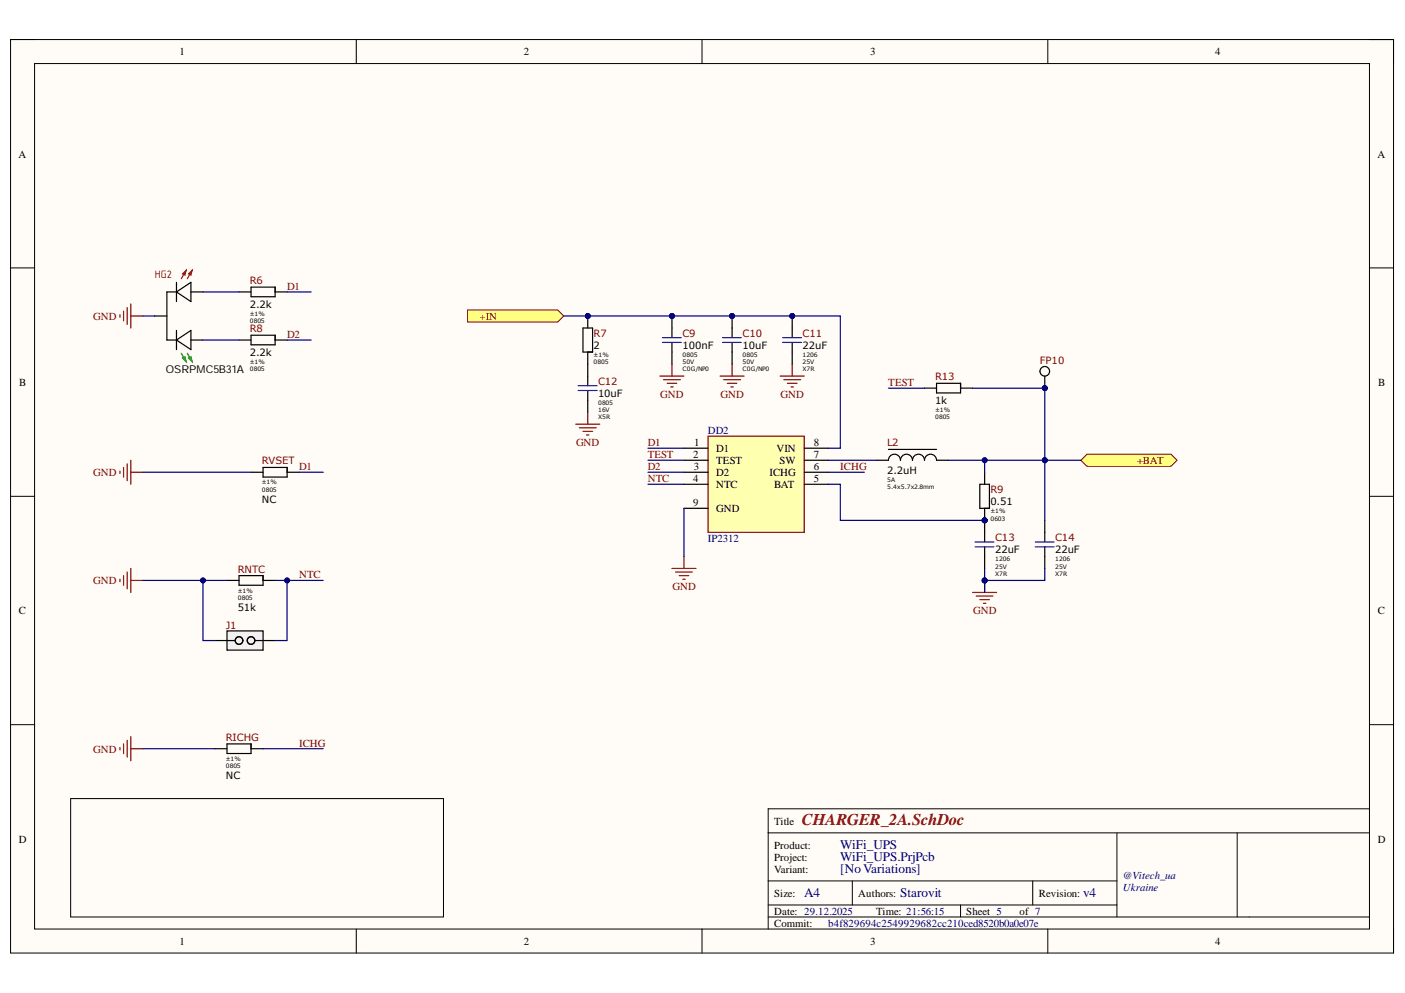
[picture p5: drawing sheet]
<svg xmlns="http://www.w3.org/2000/svg" width="297mm" height="210mm" viewBox="0 0 297 210" stroke-linecap="round" stroke-linejoin="round" font-family="sans-serif">
<path d="M2.2 8.4h292.4v193.1h-292.4z" fill-rule="evenodd" fill="#fffcf8"/>
<path d="M2.2 8.4h292.4v193.1h-292.4z" fill="none" stroke="#000" stroke-width=".21"/>
<path d="M7.3 13.4h282.2v183h-282.2z" fill-rule="evenodd" fill="#fffcf8"/>
<g fill="none" stroke="#000" stroke-width=".21">
<path d="M2.2 8.4h5.1M7.3 13.4h282.2v183h-282.2zM75.3 8.4v5M148.4 8.4v5M221.5 8.4v5M289.5 8.4h5.1v5M2.2 56.6h5.1M289.5 56.6h5.1M2.2 104.9h5.1M289.5 104.9h5.1M2.2 153.2h5.1M289.5 153.2h5.1"/>
<path d="M162.4 176.1h127.1M236.1 176.1v17.7M261.6 176.1v17.7M289.5 171h-127.1v25.4M75.3 196.4v5.1M148.4 196.4v5.1M162.4 186.2h73.7M162.4 193.8h127.1M162.4 191.3h73.7M180.2 186.2v5.1M203.1 191.3v2.5M218.3 186.2v5.1"/>
<path d="M221.5 196.4v5.1M294.6 196.4v5.1"/>
</g>
<path d="M229.8 96h17.8l1.3 1.3-1.3 1.3h-17.8l-1.3-1.3z" fill-rule="evenodd" fill="#ffff80"/>
<path d="M229.8 96h17.8l1.3 1.3-1.3 1.3h-17.8l-1.3-1.3z" fill="none" stroke="#800000" stroke-width=".21"/>
<path d="M98.8 65.5h19.1l1.3 1.3-1.3 1.3h-19.1z" fill-rule="evenodd" fill="#ffff80"/>
<path d="M98.8 65.5h19.1l1.3 1.3-1.3 1.3h-19.1z" fill="none" stroke="#800000" stroke-width=".21"/>
<path d="M149.7 92.2h20.3v20.3h-20.3z" fill-rule="evenodd" fill="#ffffb0"/>
<g fill="none" stroke="#800000" stroke-width=".25">
<path d="M25.4 66.5v.6M26.1 65.8v2M26.9 65v3.6M27.7 64.3v5M27.7 66.8h2.5M139.5 79.5h5.1M142.1 77v2.5M152.2 79.5h5.1M154.8 77v2.5M25.4 99.6v.5M26.1 98.8v2M26.9 98v3.6"/>
<path d="M27.7 97.3v5.1M27.7 99.8h2.5M140.3 80.3h3.5M141 81h2.1M141.8 81.8h.5M149.7 92.2h20.3v20.3h-20.3zM153 80.3h3.6M153.8 81h2M154.5 81.8h.5M144.6 117.6v2.6M25.4 122.4v.6M26.1 121.7v2"/>
<path d="M26.9 120.9v3.6M27.7 120.2v5M27.7 122.7h2.5M142.1 120.2h5M142.8 120.9h3.6M143.6 121.7h2M144.4 122.4h.5M205.6 125.2h5.1M206.4 126h3.5M207.2 126.8h2M207.9 127.5h.5M208.2 122.7v2.5"/>
</g>
<g fill="none" stroke="#000" stroke-width=".25">
<path d="M53.1 99.8h2.5M55.6 98.8h5.1v2h-5.1zM60.7 99.8h2.5M144.6 94.7h5.1M144.6 97.3h5.1M144.6 99.8h5.1M170 94.7h5.1M170 97.3h5.1M170 99.8h5.1M144.6 102.4h5.1M144.6 107.4h5.1M170 102.4h5.1"/>
<path d="M48 122.7h2.5M50.5 121.7h5.1v2h-5.1zM55.6 122.7h2.6"/>
</g>
<circle cx="208.2" cy="122.7" r=".51" fill="#000080"/>
<circle cx="208.2" cy="122.7" r=".51" fill="none" stroke="#000080" stroke-width=".21"/>
<path d="M45.4 158.3h2.6M48 157.3h5.1v2h-5.1zM53.1 158.3h2.5" fill="none" stroke="#000" stroke-width=".25"/>
<path d="M25.4 158v.5M26.1 157.3v2M26.9 156.5v3.5M27.7 155.7v5.1M27.7 158.3h2.5" fill="none" stroke="#800000" stroke-width=".25"/>
<path d="M48 133.4h7.6v4h-7.6z" fill-rule="evenodd" fill="#f0f0f0"/>
<g fill="none" stroke="#000" stroke-width=".25">
<path d="M45.4 135.4h4.4M48 133.4h7.6v4h-7.6zM53.8 135.4h4.4"/>
<circle cx="50.5" cy="135.4" r=".8"/>
<circle cx="53.1" cy="135.4" r=".8"/>
</g>
<path d="M48 135.4h1.8M56.4 135.4h1.8" fill="none" stroke="#000" stroke-width=".21"/>
<path d="M164.9 79.5h5.1M167.5 77v2.5M121.7 89.7h5.1M122.5 90.4h3.5M123.2 91.2h2.1M124 91.9h.5M124.3 87.1v2.6M165.7 80.3h3.6M166.5 81h2M167.2 81.8h.5" fill="none" stroke="#800000" stroke-width=".25"/>
<circle cx="220.9" cy="82" r=".51" fill="#000080"/>
<circle cx="220.9" cy="82" r=".51" fill="none" stroke="#000080" stroke-width=".21"/>
<g fill="none" stroke="#000" stroke-width=".25">
<path d="M220.9 79.5v2.5"/>
<circle cx="220.9" cy="78.5" r="1.02"/>
</g>
<circle cx="220.9" cy="82" r=".51" fill="#000080"/>
<circle cx="220.9" cy="82" r=".51" fill="none" stroke="#000080" stroke-width=".21"/>
<path d="M124.3 77v4.5M124.3 82.5v4.6" fill="none" stroke="#000" stroke-width=".25"/>
<path d="M122.2 82.5h4M122.2 81.5h4" fill="none" stroke="#150cd4" stroke-width=".25"/>
<path d="M14.9 168.8h78.9v25h-78.9z" fill="none" stroke="#000" stroke-width=".21"/>
<circle cx="124.3" cy="66.8" r=".51" fill="#000080"/>
<circle cx="124.3" cy="66.8" r=".51" fill="none" stroke="#000080" stroke-width=".21"/>
<path d="M124.3 66.8v2.5M124.3 74.4v2.6" fill="none" stroke="#000" stroke-width=".25"/>
<circle cx="124.3" cy="66.8" r=".51" fill="#000080"/>
<circle cx="124.3" cy="66.8" r=".51" fill="none" stroke="#000080" stroke-width=".21"/>
<path d="M123.2 69.3h2.1v5.1h-2.1z" fill="none" stroke="#000" stroke-width=".25"/>
<circle cx="208.2" cy="110" r=".51" fill="#000080"/>
<circle cx="208.2" cy="110" r=".51" fill="none" stroke="#000080" stroke-width=".21"/>
<path d="M208.2 107.5v2.5" fill="none" stroke="#000" stroke-width=".25"/>
<circle cx="208.2" cy="110" r=".51" fill="#000080"/>
<circle cx="208.2" cy="110" r=".51" fill="none" stroke="#000080" stroke-width=".21"/>
<path d="M37.3 59.7v4M32.7 66.8h2.6M37.3 61.7l3.1-2v4zM37.3 71.9l3.1-2.1v4.1zM37.3 69.8v4.1M40.4 61.7h2.5M40.4 71.9h2.5M208.2 99.8v2.6M207.2 102.4h2v5.1h-2z" fill="none" stroke="#000" stroke-width=".25"/>
<path d="M40.6 57.1l-1 1.8" fill="none" stroke="#f00" stroke-width=".25"/>
<path d="M39.9 57.9l.7-.8-.2 1.1z" fill="#f00"/>
<path d="M39.3 57.1l-1 1.8M39.9 57.9l.7-.8-.2 1.1z" fill="none" stroke="#f00" stroke-width=".25"/>
<path d="M38.6 57.9l.7-.8-.2 1.1z" fill="#f00"/>
<path d="M38.6 57.9l.7-.8-.2 1.1z" fill="none" stroke="#f00" stroke-width=".25"/>
<path d="M38.3 74.7l1 1.7M39.6 74.7l1 1.7" fill="none" stroke="#090" stroke-width=".25"/>
<path d="M39.9 75.7l.5-.3 .2 1z" fill="#090"/>
<path d="M39.9 75.7l.5-.3 .2 1z" fill="none" stroke="#090" stroke-width=".25"/>
<path d="M38.6 75.7l.5-.3 .2 1z" fill="#090"/>
<path d="M38.6 75.7l.5-.3 .2 1z" fill="none" stroke="#090" stroke-width=".25"/>
<g fill="none" stroke="#000" stroke-width=".25">
<path d="M37.3 61.7h-2v10.2h2M50.5 71.9h2.6M50.5 61.7h2.6M53.1 60.7h5.1v2h-5.1zM53.1 70.9h5.1v2h-5.1zM58.2 71.9h2.5M58.2 61.7h2.5M185.3 97.3h2.5a1.27 1.27 0 0 1 1.3-1.3 1.27 1.27 0 0 1 1.3 1.3 1.27 1.27 0 0 1 1.2-1.3 1.27 1.27 0 0 1 1.3 1.3 1.27 1.27 0 0 1 1.3-1.3 1.27 1.27 0 0 1 1.3 1.3 1.27 1.27 0 0 1 1.2-1.3 1.27 1.27 0 0 1 1.3 1.3h2.5M187.8 95h10.2M195.5 82h2.5M198 81h5.1v2.1h-5.1zM203.1 82h2.5"/>
<path d="M220.9 110v4.6M220.9 115.6v4.6"/>
</g>
<path d="M218.9 115.6h4M218.9 114.6h4" fill="none" stroke="#150cd4" stroke-width=".25"/>
<path d="M30.2 66.8h2.5M42.9 61.7h7.6M42.9 71.9h7.6M60.7 61.7h5.1M60.7 71.9h5.1M30.2 99.8h22.9M63.2 99.8h5.1M137 94.7h7.6M137 99.8h7.6M144.6 107.4v10.2M30.2 122.7h17.8" fill="none" stroke="#000080" stroke-width=".25"/>
<circle cx="42.9" cy="122.7" r=".51" fill="#000080"/>
<circle cx="42.9" cy="122.7" r=".51" fill="none" stroke="#000080" stroke-width=".21"/>
<path d="M119.2 66.8h58.5v27.9h-2.6M137 102.4h7.6" fill="none" stroke="#000080" stroke-width=".25"/>
<circle cx="124.3" cy="66.8" r=".51" fill="#000080"/>
<circle cx="124.3" cy="66.8" r=".51" fill="none" stroke="#000080" stroke-width=".21"/>
<circle cx="142.1" cy="66.8" r=".51" fill="#000080"/>
<circle cx="142.1" cy="66.8" r=".51" fill="none" stroke="#000080" stroke-width=".21"/>
<circle cx="154.8" cy="66.8" r=".51" fill="#000080"/>
<circle cx="154.8" cy="66.8" r=".51" fill="none" stroke="#000080" stroke-width=".21"/>
<circle cx="167.5" cy="66.8" r=".51" fill="#000080"/>
<circle cx="167.5" cy="66.8" r=".51" fill="none" stroke="#000080" stroke-width=".21"/>
<path d="M175.1 97.3h10.2M175.1 99.8h7.6M208.2 97.3v2.5" fill="none" stroke="#000080" stroke-width=".25"/>
<circle cx="208.2" cy="97.3" r=".51" fill="#000080"/>
<circle cx="208.2" cy="97.3" r=".51" fill="none" stroke="#000080" stroke-width=".21"/>
<path d="M175.1 102.4h2.6v7.6h30.5" fill="none" stroke="#000080" stroke-width=".25"/>
<circle cx="208.2" cy="110" r=".51" fill="#000080"/>
<circle cx="208.2" cy="110" r=".51" fill="none" stroke="#000080" stroke-width=".21"/>
<path d="M208.2 122.7v2.5" fill="none" stroke="#000080" stroke-width=".25"/>
<circle cx="208.2" cy="122.7" r=".51" fill="#000080"/>
<circle cx="208.2" cy="122.7" r=".51" fill="none" stroke="#000080" stroke-width=".21"/>
<path d="M208.2 120.2v2.5" fill="none" stroke="#000080" stroke-width=".25"/>
<circle cx="208.2" cy="122.7" r=".51" fill="#000080"/>
<circle cx="208.2" cy="122.7" r=".51" fill="none" stroke="#000080" stroke-width=".21"/>
<path d="M58.2 122.7h10.1M30.2 158.3h15.2" fill="none" stroke="#000080" stroke-width=".25"/>
<circle cx="60.7" cy="122.7" r=".51" fill="#000080"/>
<circle cx="60.7" cy="122.7" r=".51" fill="none" stroke="#000080" stroke-width=".21"/>
<path d="M42.9 122.7v12.7h2.5" fill="none" stroke="#000080" stroke-width=".25"/>
<circle cx="42.9" cy="122.7" r=".51" fill="#000080"/>
<circle cx="42.9" cy="122.7" r=".51" fill="none" stroke="#000080" stroke-width=".21"/>
<path d="M60.7 122.7v12.7h-2.5" fill="none" stroke="#000080" stroke-width=".25"/>
<circle cx="60.7" cy="122.7" r=".51" fill="#000080"/>
<circle cx="60.7" cy="122.7" r=".51" fill="none" stroke="#000080" stroke-width=".21"/>
<path d="M137 97.3h7.6M187.8 82h7.7M220.9 97.3v12.7" fill="none" stroke="#000080" stroke-width=".25"/>
<circle cx="220.9" cy="97.3" r=".51" fill="#000080"/>
<circle cx="220.9" cy="97.3" r=".51" fill="none" stroke="#000080" stroke-width=".21"/>
<path d="M200.5 97.3h28" fill="none" stroke="#000080" stroke-width=".25"/>
<circle cx="208.2" cy="97.3" r=".51" fill="#000080"/>
<circle cx="208.2" cy="97.3" r=".51" fill="none" stroke="#000080" stroke-width=".21"/>
<circle cx="220.9" cy="97.3" r=".51" fill="#000080"/>
<circle cx="220.9" cy="97.3" r=".51" fill="none" stroke="#000080" stroke-width=".21"/>
<path d="M220.9 120.2v2.5h-12.7M55.6 158.3h12.7" fill="none" stroke="#000080" stroke-width=".25"/>
<circle cx="208.2" cy="122.7" r=".51" fill="#000080"/>
<circle cx="208.2" cy="122.7" r=".51" fill="none" stroke="#000080" stroke-width=".21"/>
<path d="M205.6 82h15.3v15.3" fill="none" stroke="#000080" stroke-width=".25"/>
<circle cx="220.9" cy="82" r=".51" fill="#000080"/>
<circle cx="220.9" cy="82" r=".51" fill="none" stroke="#000080" stroke-width=".21"/>
<circle cx="220.9" cy="97.3" r=".51" fill="#000080"/>
<circle cx="220.9" cy="97.3" r=".51" fill="none" stroke="#000080" stroke-width=".21"/>
<circle cx="208.2" cy="110" r=".51" fill="#000080"/>
<circle cx="208.2" cy="110" r=".51" fill="none" stroke="#000080" stroke-width=".21"/>
<path d="M208.2 110v2.5M208.2 117.6v2.6" fill="none" stroke="#000" stroke-width=".25"/>
<circle cx="208.2" cy="110" r=".51" fill="#000080"/>
<circle cx="208.2" cy="110" r=".51" fill="none" stroke="#000080" stroke-width=".21"/>
<path d="M208.2 112.5v2.1M208.2 115.6v2" fill="none" stroke="#000" stroke-width=".25"/>
<path d="M206.1 115.6h4M206.1 114.6h4" fill="none" stroke="#150cd4" stroke-width=".25"/>
<circle cx="167.5" cy="66.8" r=".51" fill="#000080"/>
<circle cx="167.5" cy="66.8" r=".51" fill="none" stroke="#000080" stroke-width=".21"/>
<path d="M167.5 66.8v2.5M167.5 74.4v2.6" fill="none" stroke="#000" stroke-width=".25"/>
<circle cx="167.5" cy="66.8" r=".51" fill="#000080"/>
<circle cx="167.5" cy="66.8" r=".51" fill="none" stroke="#000080" stroke-width=".21"/>
<path d="M167.5 69.3v2.1M167.5 72.4v2" fill="none" stroke="#000" stroke-width=".25"/>
<path d="M165.5 72.4h4M165.5 71.4h4" fill="none" stroke="#150cd4" stroke-width=".25"/>
<circle cx="154.8" cy="66.8" r=".51" fill="#000080"/>
<circle cx="154.8" cy="66.8" r=".51" fill="none" stroke="#000080" stroke-width=".21"/>
<path d="M154.8 66.8v2.5M154.8 74.4v2.6" fill="none" stroke="#000" stroke-width=".25"/>
<circle cx="154.8" cy="66.8" r=".51" fill="#000080"/>
<circle cx="154.8" cy="66.8" r=".51" fill="none" stroke="#000080" stroke-width=".21"/>
<path d="M154.8 69.3v2.1M154.8 72.4v2" fill="none" stroke="#000" stroke-width=".25"/>
<path d="M152.7 72.4h4M152.7 71.4h4" fill="none" stroke="#150cd4" stroke-width=".25"/>
<circle cx="142.1" cy="66.8" r=".51" fill="#000080"/>
<circle cx="142.1" cy="66.8" r=".51" fill="none" stroke="#000080" stroke-width=".21"/>
<path d="M142.1 66.8v2.5M142.1 74.4v2.6" fill="none" stroke="#000" stroke-width=".25"/>
<circle cx="142.1" cy="66.8" r=".51" fill="#000080"/>
<circle cx="142.1" cy="66.8" r=".51" fill="none" stroke="#000080" stroke-width=".21"/>
<path d="M142.1 69.3v2.1M142.1 72.4v2" fill="none" stroke="#000" stroke-width=".25"/>
<path d="M140 72.4h4M140 71.4h4" fill="none" stroke="#150cd4" stroke-width=".25"/>
<text font-size="3.5" fill="#800000" x="169.5" y="174.3">CHARGER_2A.SchDoc</text>
<g font-size="2.8" fill="#000080">
<text x="177.6" y="179.6">WiFi_UPS</text>
<text x="177.6" y="182.1">WiFi_UPS.PrjPcb</text>
<text x="177.6" y="184.6">[NoVariations]</text>
<text x="170" y="189.7">A4</text>
<text x="190.3" y="189.7">Starovit</text>
<text x="229" y="189.7">v4</text>
</g>
<g font-size="2.3">
<text x="37.9" y="11.7">1</text>
<text x="110.8" y="11.7">2</text>
<text x="184" y="11.7">3</text>
<text x="256.9" y="11.7">4</text>
<text x="3.9" y="33.3">A</text>
<text x="291.2" y="33.3">A</text>
<text x="4.1" y="81.5">B</text>
<text x="35" y="78.8">OSRPMC5B31A</text>
<text x="291.4" y="81.5">B</text>
<text x="146.7" y="94.3">1</text>
<text x="151.4" y="95.6">D1</text>
<text x="164.2" y="95.6">VIN</text>
<text x="172.1" y="94.3">8</text>
<text x="146.6" y="96.8">2</text>
<text x="146.6" y="101.9">4</text>
<text x="146.7" y="99.4">3</text>
<text x="151.4" y="98.1">TEST</text>
<text x="151.4" y="100.6">D2</text>
<text x="162.7" y="100.6">ICHG</text>
<text x="164.8" y="98.1">SW</text>
<text x="172.1" y="96.8">7</text>
<text x="172.1" y="99.4">6</text>
<text x="172.1" y="101.9">5</text>
<text x="146.6" y="107">9</text>
<text x="151.4" y="103.2">NTC</text>
<text x="163.7" y="103.2">BAT</text>
<text x="151.4" y="108.3">GND</text>
<text x="4" y="129.8">C</text>
<text x="291.3" y="129.8">C</text>
<text x="4" y="178.1">D</text>
<text x="163.7" y="174.3">Title</text>
<text x="163.7" y="179.4">Product:</text>
<text x="291.3" y="178.1">D</text>
<text x="163.7" y="181.9">Project:</text>
<text x="163.7" y="184.5">Variant:</text>
<text x="163.7" y="189.5">Size:</text>
<text x="181.4" y="189.5">Authors:</text>
<text x="219.6" y="189.5">Revision:</text>
<text x="163.7" y="193.3">Date: 29.12.2025</text>
<text x="163.7" y="195.9">Commit:</text>
<text x="185.3" y="193.3">Time: 21:56:15</text>
<text x="204.3" y="193.3">Sheet 5</text>
<text x="215.6" y="193.3">of 7</text>
<text x="37.9" y="199.7">1</text>
<text x="110.8" y="199.7">2</text>
<text x="184" y="199.7">3</text>
<text x="256.9" y="199.7">4</text>
</g>
<g font-size="2.3" fill="#800000">
<text x="32.8" y="58.7">HG2</text>
<text x="60.7" y="61.2">D1</text>
<text x="19.7" y="67.6">GND</text>
<text x="60.7" y="71.4">D2</text>
<text x="101.4" y="67.6">+IN</text>
<text x="187.8" y="81.5">TEST</text>
<text x="139.6" y="84.1">GND</text>
<text x="152.3" y="84.1">GND</text>
<text x="165" y="84.1">GND</text>
<text x="121.8" y="94.3">GND</text>
<text x="136.9" y="94.3">D1</text>
<text x="19.7" y="100.6">GND</text>
<text x="63.2" y="99.4">D1</text>
<text x="136.9" y="99.4">D2</text>
<text x="136.9" y="101.9">NTC</text>
<text x="136.9" y="96.8">TEST</text>
<text x="177.6" y="99.4">ICHG</text>
<text x="240.4" y="98.1">+BAT</text>
<text x="19.7" y="123.5">GND</text>
<text x="63.2" y="122.2">NTC</text>
<text x="142.2" y="124.7">GND</text>
<text x="205.7" y="129.8">GND</text>
<text x="19.7" y="159.1">GND</text>
<text x="63.2" y="157.8">ICHG</text>
</g>
<g font-size="2.3" fill="#000080">
<text x="149.6" y="91.8">DD2</text>
<text x="149.6" y="114.6">IP2312</text>
<text x="237.4" y="185.7">@Vitech_ua</text>
<text x="237.4" y="188.3">Ukraine</text>
<text x="175.1" y="195.9">b4f829694c2549929682cc210ced8520b0a0e07e</text>
</g>
<g font-size="2.1">
<text x="52.8" y="65.1">2.2k</text>
<text x="52.8" y="75.3">2.2k</text>
<text x="125.5" y="73.7">2</text>
<text x="144.3" y="73.7">100nF</text>
<text x="157" y="73.7">10uF</text>
<text x="169.7" y="73.7">22uF</text>
<text x="126.4" y="83.9">10uF</text>
<text x="197.7" y="85.4">1k</text>
<text x="187.5" y="100.1">2.2uH</text>
<text x="55.3" y="106.2">NC</text>
<text x="209.4" y="106.7">0.51</text>
<text x="210.4" y="117">22uF</text>
<text x="223.1" y="117">22uF</text>
<text x="50.3" y="129.1">51k</text>
<text x="47.7" y="164.7">NC</text>
</g>
<g font-size="2.1" fill="#800000">
<text x="52.8" y="60">R6</text>
<text x="52.8" y="70.2">R8</text>
<text x="125.5" y="71.2">R7</text>
<text x="144.3" y="71.2">C9</text>
<text x="157" y="71.2">C10</text>
<text x="169.7" y="71.2">C11</text>
<text x="219.9" y="77">FP10</text>
<text x="126.4" y="81.4">C12</text>
<text x="197.7" y="80.3">R13</text>
<text x="187.5" y="94.3">L2</text>
<text x="55.3" y="98.1">RVSET</text>
<text x="209.4" y="104.2">R9</text>
<text x="210.4" y="114.4">C13</text>
<text x="223.1" y="114.4">C14</text>
<text x="50.3" y="121">RNTC</text>
<text x="47.7" y="133">J1</text>
<text x="47.7" y="156.5">RICHG</text>
</g>
<g font-size="1.3">
<text x="52.8" y="66.8">±1%</text>
<text x="52.8" y="68.3">0805</text>
<text x="52.8" y="77">±1%</text>
<text x="125.5" y="75.4">±1%</text>
<text x="125.5" y="77">0805</text>
<text x="144.3" y="75.4">0805</text>
<text x="144.3" y="77">50V</text>
<text x="157" y="75.4">0805</text>
<text x="157" y="77">50V</text>
<text x="169.7" y="75.4">1206</text>
<text x="169.7" y="77">25V</text>
<text x="52.8" y="78.5">0805</text>
<text x="144.3" y="78.5">C0G/NP0</text>
<text x="157" y="78.5">C0G/NP0</text>
<text x="169.7" y="78.5">X7R</text>
<text x="126.4" y="85.6">0805</text>
<text x="126.4" y="87.1">16V</text>
<text x="126.4" y="88.6">X5R</text>
<text x="197.7" y="87.1">±1%</text>
<text x="197.7" y="88.6">0805</text>
<text x="187.5" y="101.8">5A</text>
<text x="55.3" y="102.3">±1%</text>
<text x="55.3" y="103.9">0805</text>
<text x="187.5" y="103.4">5.4x5.7x2.8mm</text>
<text x="209.4" y="108.5">±1%</text>
<text x="209.4" y="110">0603</text>
<text x="210.4" y="118.7">1206</text>
<text x="223.1" y="118.7">1206</text>
<text x="50.3" y="125.3">±1%</text>
<text x="210.4" y="120.2">25V</text>
<text x="210.4" y="121.7">X7R</text>
<text x="223.1" y="120.2">25V</text>
<text x="223.1" y="121.7">X7R</text>
<text x="50.3" y="126.8">0805</text>
<text x="47.7" y="160.8">±1%</text>
<text x="47.7" y="162.3">0805</text>
</g>
</svg>
